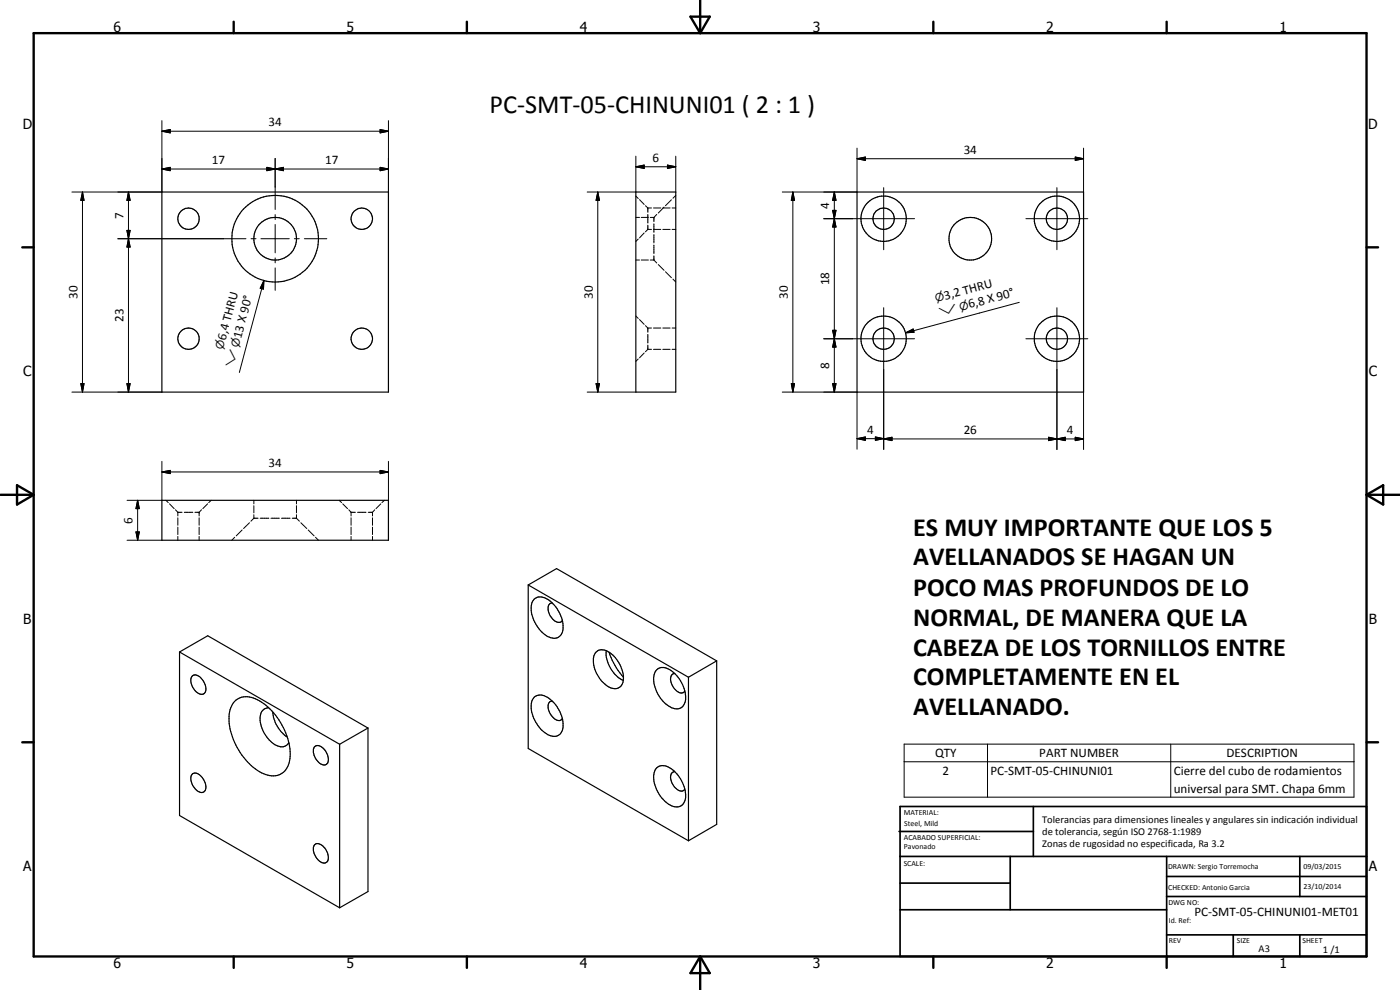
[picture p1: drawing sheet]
<svg xmlns="http://www.w3.org/2000/svg" width="420mm" height="297mm" viewBox="0 0 420 297" stroke-linecap="round" stroke-linejoin="round" font-family="sans-serif">
<g fill="none" stroke="#000" stroke-width=".3">
<path d="M48.6 39.4l2.5-.5v1zM48.6 39.4h68M48.6 36.2v21.4h-27M114.1 38.9l2.5 .5-2.5 .5zM116.6 36.2v21.4M24.8 57.6l.4 2.5h-1zM24.8 57.6v60M38.6 57.6l.5 2.5h-1zM38.6 57.6v60M48.6 50.7l2.5-.5v1zM48.6 50.7h68M80.1 50.2l2.5 .5-2.5 .5z"/>
<path d="M80.1 50.2l5 1v-1l-5 1zM82.6 50.7l2.5-.5v1zM82.6 47.5v15.4M114.1 50.2l2.5 .5-2.5 .5zM179.4 57.6l.5 2.5h-1zM179.4 57.6v60M190.8 50l2.5-.5v1zM190.8 58.8l.7 .8M190.8 46.9v10.7h-14.6M190.8 50h12M191.9 59.9l1.4 1.4M200.3 49.5l2.5 .5-2.5 .5z"/>
<path d="M201.5 59.9l-1.8 1.8M202.8 58.6l-.8 .9M202.8 46.9v10.7M237.9 57.6l.6 2.5h-1zM237.9 57.6v60M250.4 57.6l.5 2.5h-1zM250.4 57.6v60M257.2 47.6l2.5-.5v1zM257.2 44.4v13.2h-22.4M257.2 47.6h68M265.2 56.3v18.6M317.2 56.3v18.6"/>
<path d="M322.7 47.1l2.5 .5-2.5 .5zM325.2 44.4v13.2M35.4 71.6h38.4M38.1 69.1h1l-.5 2.5zM38.6 71.6l.5 2.5h-1zM75.3 71.6h1.5M78.3 71.6h8.5M82.6 64.4v1.5M82.6 67.4v8.5M82.6 77.4v1.5M88.3 71.6h1.5M91.3 71.6h6.8"/>
<path d="M190.8 65.2h1.1M190.8 78h1.1M191.5 71.7l-.7 .7M192.4 65.2h2.2M192.4 78h2.2M193.3 69.9l-1.4 1.5M193.7 61.7l.7 .7M194.4 62.4v1.3M194.4 64.3v2.6M194.4 67.6v1.2M194.4 68.8l-.7 .8M194.4 68.8h1.1"/>
<path d="M194.4 62.4h1.1M195.1 65.2h1.1M195.1 78h1.1M196.1 68.8h2.2M196.1 62.4h2.2M196.2 65.2v1.3M196.2 67.1v2.6M196.2 70.4v2.5M196.2 73.5v2.6M196.2 76.8v1.2M196.2 78l.9 .9M197.1 64.3l-.9 .9"/>
<path d="M197.6 79.4l1.7 1.7M198.9 68.8h2.2M198.9 62.4h2.2M199.3 62.1l-1.7 1.8M201.7 68.8h1.1M201.7 62.4h1.1M247.2 65.6h27.3M249.9 63.1h1l-.5 2.5zM249.9 63.1l1 5h-1l1-5zM250.4 65.6l.5 2.5h-1zM307.9 65.6h18.6M79.2 84.2l-.1 2.5-1-.2z"/>
<path d="M79.2 84.2l-7.4 27.6M82.6 80.4v6.7M190.8 94.8l.7 .7M191.9 95.9l1.4 1.4M193.7 97.7l.7 .7M194.4 98.4v1.3M194.4 98.4h1.1M196.1 98.4h2.2M198.9 98.4h2.2M199.7 81.5l1.8 1.8M201.7 98.4h1.1M202 83.7l.8 .9"/>
<path d="M249.9 99.1h1l-.5 2.5zM249.9 99.1h1l-1 5h1zM265.2 92.3v42.6M271.8 99.9l2.3-1.2 .2 1zM305.9 90.7l-34.1 9.2M317.2 92.3v42.6M21.6 117.6h27M24.2 115.1h1l-.4 2.5zM38.1 115.1h1l-.5 2.5zM176.2 117.6h14.6M178.9 115.1h1l-.5 2.5zM191.5 107.7l-.7 .7"/>
<path d="M193.3 105.9l-1.4 1.5M194.4 100.3v2.6M194.4 103.5v1.3M194.4 104.8l-.7 .7M194.4 104.8h1.1M196.1 104.8h2.2M198.9 104.8h2.2M201.7 104.8h1.1M234.8 117.6h22.4v17.2M237.5 115.1h1l-.6 2.5zM247.2 101.6h27.3M249.9 115.1h1l-.5 2.5z"/>
<path d="M250.4 101.6l.5 2.5h-1zM307.9 101.6h18.6M325.2 117.6v17.3M48.6 138.4v11.7h-10.5M116.6 138.4v11.7M257.2 131.6l2.5-.5v1zM257.2 131.6h8M262.7 131.1l2.5 .5-2.5 .5zM265.2 131.7l2.5-.5v1zM265.2 131.7h60M314.7 131.2l2.5 .5-2.5 .5zM314.7 131.2l5 1v-1l-5 1z"/>
<path d="M317.2 131.7l2.5-.5v1zM322.7 131.2l2.5 .5-2.5 .5zM40.8 159.6h1l-.5 2.5zM41.3 150.1l.5 2.5h-1zM41.3 150.1v12M48.6 141.6l2.5-.5v1zM48.6 141.6h68M49.8 150.1l.7 .7M50.9 151.2l1.4 1.4M52.7 153l.7 .7M53.4 153.7h1.2M53.4 153.7v1.1"/>
<path d="M53.4 155.4v2.2M53.4 158.2v2.2M55.3 153.7h2.6M58.5 153.7h1.3M59.8 153.7h.1M59.8 153.7v1.1M59.8 155.4v2.2M59.8 158.2v2.2M60.5 153l-.7 .7M62.3 151.2l-1.4 1.4M63.4 150.1l-.8 .7M72.7 159l-1.8 1.8"/>
<path d="M74.9 156.8l-1.8 1.8M76.2 155.5h1.3M76.2 155.5l-.9 .9M76.2 150.1v1.1M76.2 151.7v2.2M76.2 154.4v1.1M78.1 155.5h2.6M81.3 155.5h2.6M84.5 155.5h2.6M87.7 155.5h1.3M89 155.5l.9 .9M89 150.1v1.1"/>
<path d="M89 151.7v2.2M89 154.4v1.1M90.3 156.8l1.8 1.8M92.5 159l1.8 1.8M101.8 150.1l.7 .7M102.9 151.2l1.4 1.4M104.7 153l.7 .7M105.4 153.7h1.3M105.4 153.7v1.1M105.4 155.4v2.2M105.4 158.2v2.2M107.3 153.7h2.5"/>
<path d="M110.5 153.7h1.3M111.8 153.7v1.1M111.8 155.4v2.2M111.8 158.2v2.2M112.5 153l-.7 .7M114.1 141.1l2.5 .5-2.5 .5zM114.3 151.2l-1.5 1.4M115.4 150.1l-.8 .7M38.1 162.1h10.5M53.4 161v1.1M59.8 161v1.1M70.4 161.2l-.8 .9"/>
<path d="M94.7 161.2l.9 .9M105.4 161v1.1M111.8 161v1.1M271.3 223.3h135v15.9h-135zM271.3 228.6h135M296.4 223.3v15.9M351.4 223.3v15.9"/>
</g>
<g fill="none" stroke="#000" stroke-width=".35">
<path d="M48.6 57.6h68v60h-68zM190.8 57.6h12v60h-12zM257.2 57.6h68v60h-68zM48.6 150.1h68v12h-68zM158.5 175.5l8.5-4.9 48.1 27.7M158.5 175.5l48.1 27.7M158.5 175.5v49.1l48.1 27.7M160.3 179.8a3.6 3.6 0 0 1 4.8 .5 10.1 10.1 0 0 1 3.7 9.3 2.96 2.96 0 0 1-4.8 1.2 10.1 10.1 0 0 1-4.3-10zM53.9 195.6l48 27.7M53.9 195.6l8.4-4.8 48.1 27.6M53.9 195.6v49.1l48 27.7M165.7 180.9a1.94 1.94 0 0 0-.9 3.1 3.3 3.3 0 0 0 3.4 2.7l.6-.5"/>
<path d="M178.8 195.7a3 3 0 0 1 4.2 .1 9.6 9.6 0 0 1 4 8.9 2.77 2.77 0 0 1-4.6 1.2 10.4 10.4 0 0 1-4.3-6.8l.1-2zM181.9 195.2a9.5 9.5 0 0 0 5.2 8.9M182.8 195.7a20.5 20.5 0 0 0 4.3 7.5M215.1 198.3l-8.5 4.9M215.1 198.3v49.1l-8.5 4.9M57.7 202.9a2.15 2.15 0 0 1 3 1 3.5 3.5 0 0 1 .7 4.1 2.16 2.16 0 0 1-3-1 3.4 3.4 0 0 1-.7-4.1zM70.4 210.5a5.8 5.8 0 0 1 7.5-.2 19.8 19.8 0 0 1 9.1 17.3 5.2 5.2 0 0 1-7.2 4.8 18.9 18.9 0 0 1-10-11.3 11.2 11.2 0 0 1 .3-10.2zM80.7 212.4a2.65 2.65 0 0 0-2.6 2.8 9.2 9.2 0 0 0 6.1 8.9 2.37 2.37 0 0 0 2.5-1.3M81.9 213.6a9.9 9.9 0 0 0 4.3 7.5M110.4 218.4l-8.5 4.9M110.4 218.4v49.1l-8.5 4.9M160.3 209.2a3.5 3.5 0 0 1 4.8 .6 10 10 0 0 1 3.7 9.2 2.81 2.81 0 0 1-4.4 1.4 10.2 10.2 0 0 1-4.9-9.7z"/>
<path d="M165.7 210.4a1.58 1.58 0 0 0-1.2 2.2 4.4 4.4 0 0 0 3.5 3.6l.8-.6M197.1 201a3.5 3.5 0 0 1 4.8 .5 9.8 9.8 0 0 1 3.7 9.3 2.72 2.72 0 0 1-4.4 1.3 9.7 9.7 0 0 1-4.7-10.1zM202.5 202.1a1.7 1.7 0 0 0-1.1 2.7 3.7 3.7 0 0 0 3.6 3.1l.5-.6M206.6 203.2v49.1M57.7 232.3a2.15 2.15 0 0 1 3 1 3.3 3.3 0 0 1 .5 4.3 2.58 2.58 0 0 1-3.1-1.5 3.4 3.4 0 0 1-.4-3.8zM94.4 224a1.96 1.96 0 0 1 2.8 .7 3.7 3.7 0 0 1 .9 4.5 2 2 0 0 1-3-1.1 3.9 3.9 0 0 1-.7-4.1zM101.9 223.3v49.1M197.1 230.4a4.2 4.2 0 0 1 5.6 1.4 9.7 9.7 0 0 1 2.9 8.4 2.89 2.89 0 0 1-4.9 1.1 10.2 10.2 0 0 1-4.4-9.5zM202.5 231.5a1.49 1.49 0 0 0-1.3 1.9 4.2 4.2 0 0 0 3.5 4l.8-.6M94.4 253.4a2.44 2.44 0 0 1 3.3 1.4 3.1 3.1 0 0 1 .2 3.9 2.38 2.38 0 0 1-3-1.5 3.4 3.4 0 0 1-.5-3.8z"/>
<circle cx="56.6" cy="65.6" r="3.2"/>
<circle cx="82.5" cy="71.6" r="13"/>
<circle cx="82.6" cy="71.6" r="6.4"/>
<circle cx="108.6" cy="65.6" r="3.2"/>
<circle cx="265.2" cy="65.6" r="3.2"/>
<circle cx="265.2" cy="65.6" r="6.8"/>
<circle cx="291.2" cy="71.6" r="6.4"/>
<circle cx="317.2" cy="65.6" r="6.8"/>
<circle cx="317.2" cy="65.6" r="3.2"/>
<circle cx="56.6" cy="101.6" r="3.2"/>
<circle cx="108.6" cy="101.6" r="3.2"/>
<circle cx="265.2" cy="101.6" r="6.8"/>
<circle cx="265.2" cy="101.6" r="3.2"/>
<circle cx="317.2" cy="101.6" r="3.2"/>
<circle cx="317.2" cy="101.6" r="6.8"/>
</g>
<g fill="none" stroke="#000" stroke-width=".71">
<path d="M10.1 9.9h400v277.1h-400zM70.1 6.5v3.4M140.1 6.5v3.4M207.2 5h5.8l-2.9 4.9zM210.1 0v9.9M280.1 6.5v3.4M350.1 6.5v3.4M6.7 74.2h3.4M410.1 74.2h3.5M.1 148.5h10M5.1 145.6l5 2.9-5 2.9zM410.1 148.5h10"/>
<path d="M410.1 148.5l5-2.9v5.8zM6.7 222.7h3.4M410.1 222.7h3.5M70.1 287v3.4M140.1 287v3.4M210.1 287v10M210.1 287l2.9 5h-5.8zM280.1 287v3.4M350.1 287v3.4"/>
</g>
<g fill="none" stroke="#000" stroke-width=".51">
<path d="M269.8 249.5h40.3M270.1 242h140v45h-140zM270.1 257h140M303.2 257v16M310.1 242v15M350.1 257v30M390.1 257v12M270.1 265h33.1M270.1 273h80M350.1 269h60M350.1 263h60M350.1 280.5h60"/>
<path d="M370.1 280.5v6.5M390.1 280.5v6.5"/>
</g>
<g fill="#000">
<path d="M48.6 39.4l2.5-.5v1zM114.1 38.9l2.5 .5-2.5 .5zM48.6 50.7l2.5-.5v1zM80.1 50.2l2.5 .5-2.5 .5zM82.6 50.7l2.5-.5v1zM114.1 50.2l2.5 .5-2.5 .5zM190.8 50l2.5-.5v1zM200.3 49.5l2.5 .5-2.5 .5zM257.2 47.6l2.5-.5v1zM322.7 47.1l2.5 .5-2.5 .5zM24.8 57.6l.4 2.5h-1zM38.1 69.1h1l-.5 2.5z"/>
<path d="M38.6 71.6l.5 2.5h-1zM38.6 57.6l.5 2.5h-1zM179.4 57.6l.5 2.5h-1zM237.9 57.6l.6 2.5h-1zM249.9 63.1h1l-.5 2.5zM250.4 65.6l.5 2.5h-1zM250.4 57.6l.5 2.5h-1zM79.2 84.2l-.1 2.5-1-.2zM249.9 99.1h1l-.5 2.5zM271.8 99.9l2.3-1.2 .2 1zM24.2 115.1h1l-.4 2.5zM38.1 115.1h1l-.5 2.5z"/>
<path d="M178.9 115.1h1l-.5 2.5zM237.5 115.1h1l-.6 2.5zM249.9 115.1h1l-.5 2.5zM250.4 101.6l.5 2.5h-1zM257.2 131.6l2.5-.5v1zM262.7 131.1l2.5 .5-2.5 .5zM265.2 131.7l2.5-.5v1zM314.7 131.2l2.5 .5-2.5 .5zM317.2 131.7l2.5-.5v1zM322.7 131.2l2.5 .5-2.5 .5zM40.8 159.6h1l-.5 2.5zM41.3 150.1l.5 2.5h-1z"/>
<path d="M48.6 141.6l2.5-.5v1zM114.1 141.1l2.5 .5-2.5 .5z"/>
</g>
<g font-size="7.9">
<text x="146.9" y="33.8">PC-SMT-05-CHINUNI01 ( 2 : 1 )</text>
<text x="274.1" y="160.7">ES MUY IMPORTANTE QUE LOS 5</text>
<text x="274.1" y="169.7">AVELLANADOS SE HAGAN UN</text>
<text x="274.1" y="178.7">POCO MAS PROFUNDOS DE LO</text>
<text x="274.1" y="187.7">NORMAL, DE MANERA QUE LA</text>
<text x="274.1" y="196.7">CABEZA DE LOS TORNILLOS ENTRE</text>
<text x="274.1" y="205.7">COMPLETAMENTE EN EL</text>
<text x="274.1" y="214.7">AVELLANADO.</text>
</g>
<g font-size="4.2">
<text x="34" y="9.6">6</text>
<text x="104" y="9.6">5</text>
<text x="174" y="9.6">4</text>
<text x="244" y="9.6">3</text>
<text x="314" y="9.6">2</text>
<text x="384" y="9.6">1</text>
<text x="6.8" y="38.7">D</text>
<text x="410.6" y="38.7">D</text>
<text x="7" y="112.9">C</text>
<text x="410.8" y="112.9">C</text>
<text x="7" y="187.1">B</text>
<text x="410.8" y="187.1">B</text>
<text x="7" y="261.4">A</text>
<text x="410.8" y="261.4">A</text>
<text x="34" y="290.4">6</text>
<text x="104" y="290.4">5</text>
<text x="174" y="290.4">4</text>
<text x="244" y="290.4">3</text>
<text x="314" y="290.4">2</text>
<text x="384" y="290.4">1</text>
</g>
<g font-size="3.9">
<text x="80.6" y="37.8">34</text>
<text x="289.2" y="46.1">34</text>
<text x="63.6" y="49.2">17</text>
<text x="97.6" y="49.2">17</text>
<text x="195.8" y="48.5">6</text>
<text x="37.1" y="65.7" transform="rotate(-90 37.1 65.7)">7</text>
<text x="248.9" y="62.7" transform="rotate(-90 248.9 62.7)">4</text>
<text x="23.2" y="89.7" transform="rotate(-90 23.2 89.7)">30</text>
<text x="177.9" y="89.7" transform="rotate(-90 177.9 89.7)">30</text>
<text x="236.4" y="89.7" transform="rotate(-90 236.4 89.7)">30</text>
<text x="248.8" y="85.6" transform="rotate(-90 248.8 85.6)">18</text>
<text x="283.7" y="90" transform="rotate(-15 283.7 90)">3,2 THRU</text>
<text x="290.9" y="92.5" transform="rotate(-15 290.9 92.5)">6,8 X 90°</text>
<text x="37" y="96.6" transform="rotate(-90 37 96.6)">23</text>
<text x="72.3" y="101.7" transform="rotate(-75 72.3 101.7)">13 X 90°</text>
<text x="67.6" y="102.3" transform="rotate(-75 67.6 102.3)">6,4 THRU</text>
<text x="248.8" y="110.7" transform="rotate(-90 248.8 110.7)">8</text>
<text x="260.2" y="130.1">4</text>
<text x="289.2" y="130.2">26</text>
<text x="320.2" y="130.2">4</text>
<text x="80.6" y="140.1">34</text>
<text x="39.8" y="157.1" transform="rotate(-90 39.8 157.1)">6</text>
<text x="280.6" y="227.2">QTY</text>
<text x="311.9" y="227.2">PART NUMBER</text>
<text x="368.1" y="227.2">DESCRIPTION</text>
<text x="282.9" y="232.5">2</text>
<text x="297.3" y="232.5">PC-SMT-05-CHINUNI01</text>
<text x="352.2" y="232.6">Cierre del cubo de rodamientos</text>
<text x="352.2" y="237.9">universal para SMT. Chapa 6mm</text>
<text x="358.5" y="275">PC-SMT-05-CHINUNI01-MET01</text>
</g>
<g font-size="3.3">
<text x="281" y="90.6" transform="rotate(-15 281 90.6)">n</text>
<text x="282.1" y="94.9" transform="rotate(-15 282.1 94.9)">w</text>
<text x="288.2" y="93.3" transform="rotate(-15 288.2 93.3)">n</text>
<text x="66.9" y="105" transform="rotate(-75 66.9 105)">n</text>
<text x="71.6" y="104.4" transform="rotate(-75 71.6 104.4)">n</text>
<text x="70" y="110.5" transform="rotate(-75 70 110.5)">w</text>
</g>
<g font-size="3.1">
<text x="312.7" y="246.8">Tolerancias para dimensiones lineales y angulares sin indicación individual</text>
<text x="312.7" y="250.4">de tolerancia, según ISO 2768-1:1989</text>
<text x="312.7" y="254">Zonas de rugosidad no especificada, Ra 3.2</text>
<text x="377.7" y="285.6">A3</text>
<text x="397" y="285.9">1 /1</text>
</g>
<g font-size="2.4">
<text x="271.2" y="244.4">MATERIAL:</text>
<text x="271.3" y="252">ACABADO SUPERFICIAL:</text>
<text x="271.4" y="247.9">Steel, Mild</text>
<text x="271.3" y="254.6">Pavonado</text>
<text x="271.2" y="259.7">SCALE:</text>
<text x="350.6" y="260.8">DRAWN: Sergio Torremocha</text>
<text x="391.2" y="260.6">09/03/2015</text>
<text x="350.6" y="267">CHECKED: Antonio Garcia</text>
<text x="391.2" y="266.7">23/10/2014</text>
<text x="350.6" y="271.4">DWG NO:</text>
<text x="350.8" y="276.9">Id. Ref:</text>
<text x="350.8" y="282.8">REV</text>
<text x="371.2" y="282.9">SIZE</text>
<text x="390.9" y="282.9">SHEET</text>
</g>
</svg>
